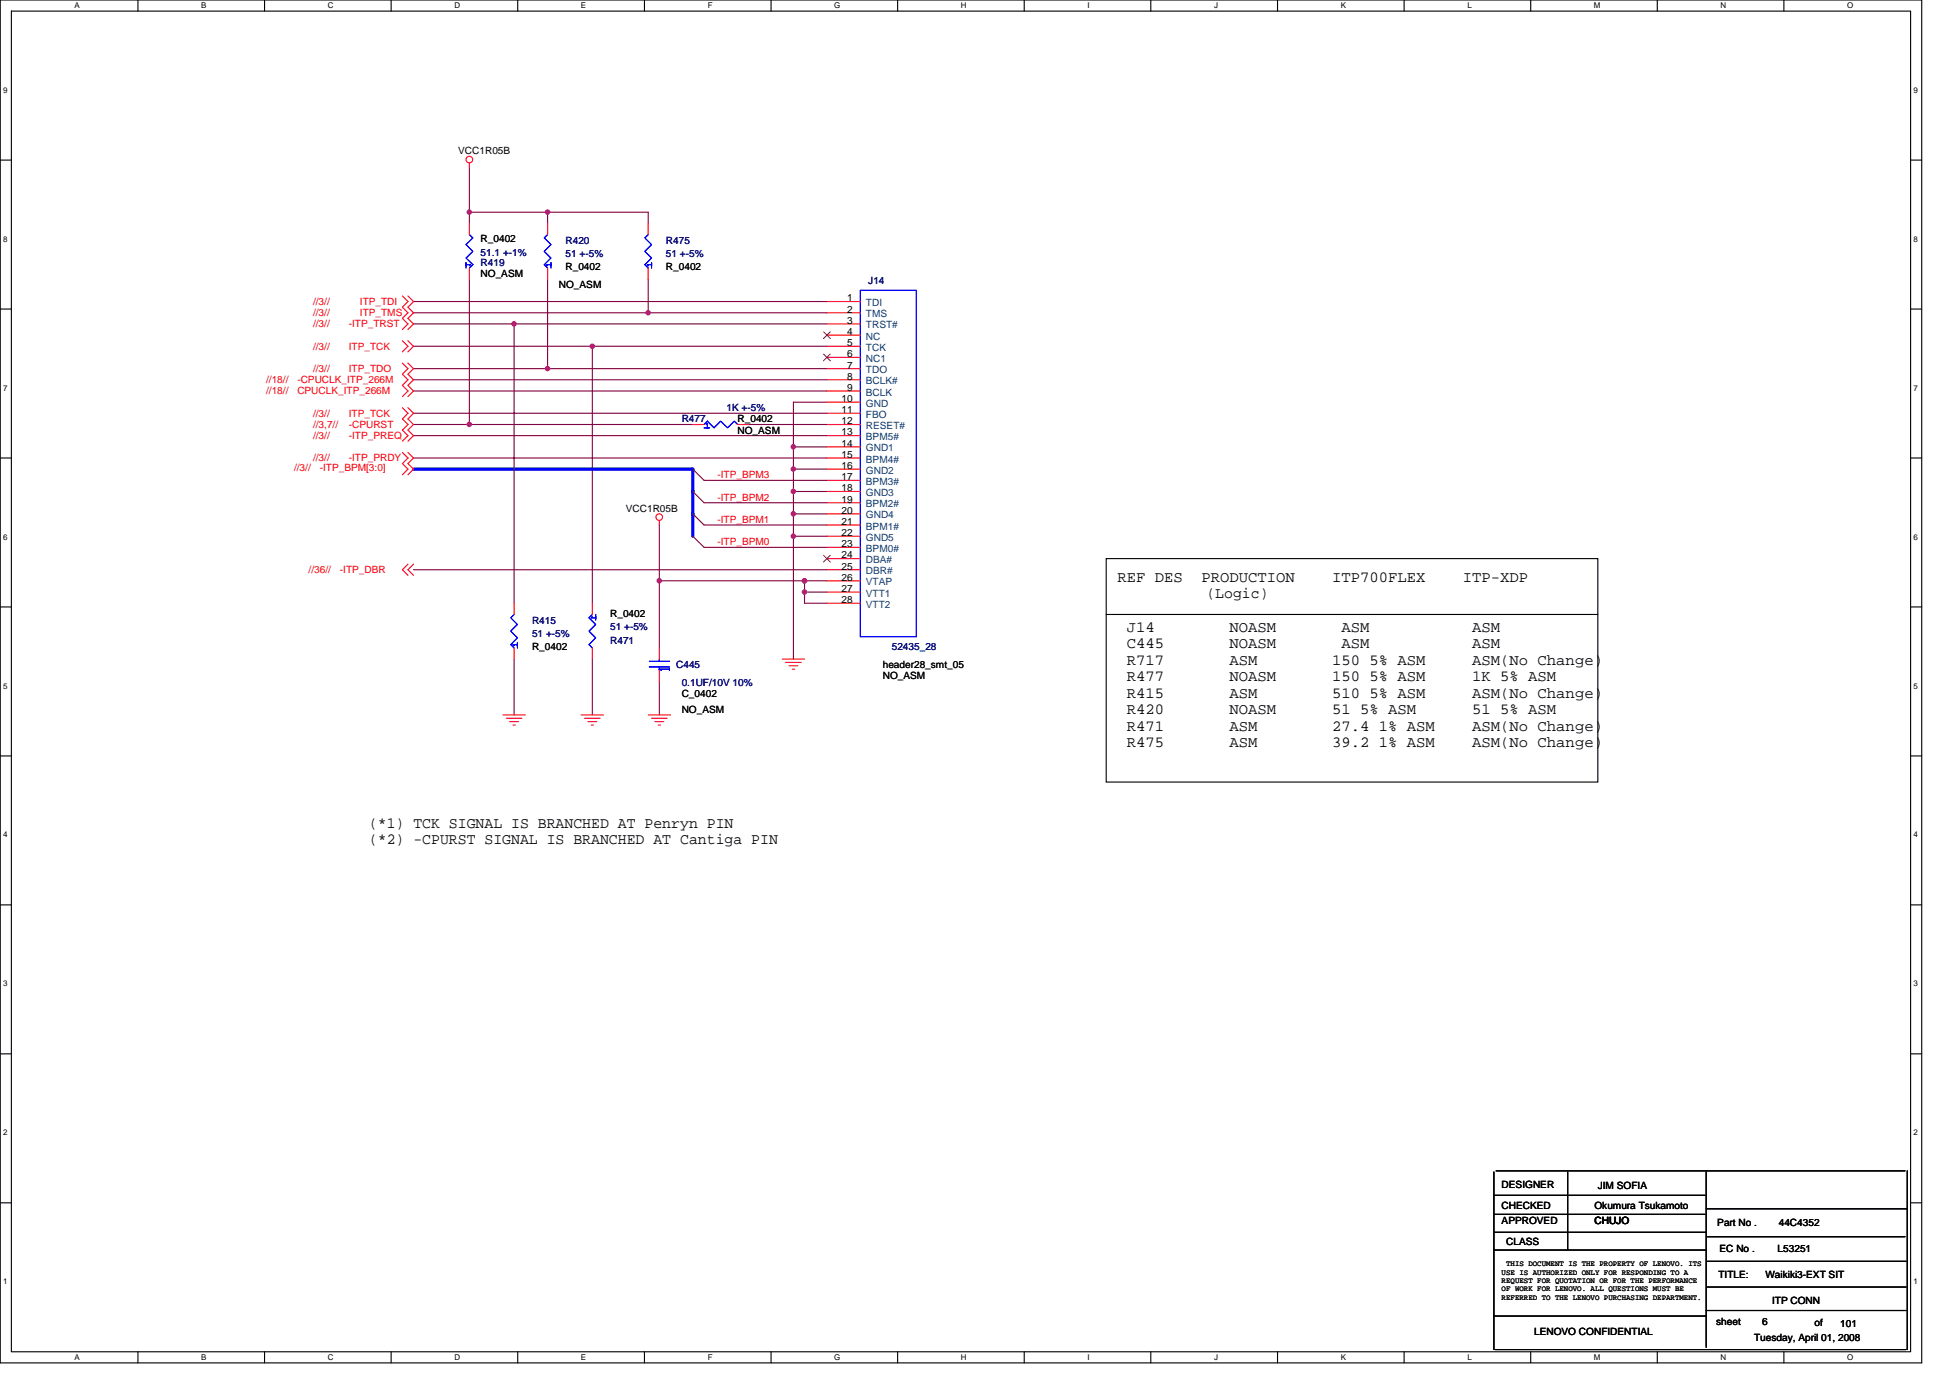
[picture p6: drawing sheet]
<svg xmlns="http://www.w3.org/2000/svg" width="297mm" height="210mm" viewBox="0 0 297 210" stroke-linecap="round" stroke-linejoin="round" font-family="sans-serif">
<path d="M0 0h292.7v207.6h-292.7zM1.7 1.7h289.3v204.2h-289.3z" fill="none" stroke="#000" stroke-width=".17"/>
<g fill="#fff">
<path d="M11.4 .2h.7v1.3h-.7z"/>
<path d="M11.4 206.1h.7v1.3h-.7z"/>
</g>
<path d="M21 0v1.7M21 205.9v1.7" fill="none" stroke="#000" stroke-width=".17"/>
<g fill="#fff">
<path d="M30.6 .2h.8v1.3h-.8z"/>
<path d="M30.6 206.1h.8v1.3h-.8z"/>
</g>
<path d="M40.3 0v1.7M40.3 205.9v1.7" fill="none" stroke="#000" stroke-width=".17"/>
<g fill="#fff">
<path d="M49.9 .2h.9v1.3h-.9z"/>
<path d="M49.9 206.1h.9v1.3h-.9z"/>
</g>
<path d="M59.6 0v1.7M59.6 205.9v1.7" fill="none" stroke="#000" stroke-width=".17"/>
<g fill="#fff">
<path d="M69.2 .2h.9v1.3h-.9z"/>
<path d="M69.2 206.1h.9v1.3h-.9z"/>
</g>
<path d="M78.9 0v1.7M78.9 205.9v1.7" fill="none" stroke="#000" stroke-width=".17"/>
<g fill="#fff">
<path d="M88.5 .2h.8v1.3h-.8z"/>
<path d="M88.5 206.1h.8v1.3h-.8z"/>
</g>
<path d="M98.2 0v1.7M98.2 205.9v1.7" fill="none" stroke="#000" stroke-width=".17"/>
<g fill="#fff">
<path d="M107.8 .2h.7v1.3h-.7z"/>
<path d="M107.8 206.1h.7v1.3h-.7z"/>
</g>
<path d="M117.5 0v1.7M117.5 205.9v1.7" fill="none" stroke="#000" stroke-width=".17"/>
<g fill="#fff">
<path d="M127.1 .2h.9v1.3h-.9z"/>
<path d="M127.1 206.1h.9v1.3h-.9z"/>
</g>
<path d="M136.7 0v1.7M136.7 205.9v1.7" fill="none" stroke="#000" stroke-width=".17"/>
<g fill="#fff">
<path d="M146.4 .2h.8v1.3h-.8z"/>
<path d="M146.4 206.1h.8v1.3h-.8z"/>
</g>
<path d="M156 0v1.7M156 205.9v1.7" fill="none" stroke="#000" stroke-width=".17"/>
<g fill="#fff">
<path d="M165.6 .2h.4v1.3h-.4z"/>
<path d="M165.6 206.1h.4v1.3h-.4z"/>
</g>
<path d="M175.3 0v1.7M175.3 205.9v1.7" fill="none" stroke="#000" stroke-width=".17"/>
<g fill="#fff">
<path d="M184.9 .2h.6v1.3h-.6z"/>
<path d="M184.9 206.1h.6v1.3h-.6z"/>
</g>
<path d="M194.6 0v1.7M194.6 205.9v1.7" fill="none" stroke="#000" stroke-width=".17"/>
<g fill="#fff">
<path d="M204.2 .2h.8v1.3h-.8z"/>
<path d="M204.2 206.1h.8v1.3h-.8z"/>
</g>
<path d="M213.9 0v1.7M213.9 205.9v1.7" fill="none" stroke="#000" stroke-width=".17"/>
<g fill="#fff">
<path d="M223.5 .2h.7v1.3h-.7z"/>
<path d="M223.5 206.1h.7v1.3h-.7z"/>
</g>
<path d="M233.2 0v1.7M233.2 205.9v1.7" fill="none" stroke="#000" stroke-width=".17"/>
<g fill="#fff">
<path d="M242.8 .2h1v1.3h-1z"/>
<path d="M242.8 206.1h1v1.3h-1z"/>
</g>
<path d="M252.5 0v1.7M252.5 205.9v1.7" fill="none" stroke="#000" stroke-width=".17"/>
<g fill="#fff">
<path d="M262.1 .2h.8v1.3h-.8z"/>
<path d="M262.1 206.1h.8v1.3h-.8z"/>
</g>
<path d="M271.7 0v1.7M271.7 205.9v1.7" fill="none" stroke="#000" stroke-width=".17"/>
<g fill="#fff">
<path d="M281.4 .2h.9v1.3h-.9z"/>
<path d="M281.4 206.1h.9v1.3h-.9z"/>
<path d="M.5 13h.6v1.4h-.6z"/>
<path d="M291.5 13h.6v1.4h-.6z"/>
<path d="M.5 35.7h.6v1.4h-.6z"/>
<path d="M291.5 35.7h.6v1.4h-.6z"/>
</g>
<path d="M0 24.4h1.7M291 24.4h1.7" fill="none" stroke="#000" stroke-width=".17"/>
<g fill="#fff">
<path d="M.5 58.4h.6v1.4h-.6z"/>
<path d="M291.5 58.4h.6v1.4h-.6z"/>
</g>
<path d="M0 47.1h1.7M291 47.1h1.7" fill="none" stroke="#000" stroke-width=".17"/>
<g fill="#fff">
<path d="M.5 81.1h.6v1.3h-.6z"/>
<path d="M291.5 81.1h.6v1.3h-.6z"/>
</g>
<path d="M0 69.8h1.7M291 69.8h1.7" fill="none" stroke="#000" stroke-width=".17"/>
<g fill="#fff">
<path d="M.5 103.8h.6v1.3h-.6z"/>
<path d="M291.5 103.8h.6v1.3h-.6z"/>
</g>
<path d="M0 92.5h1.7M291 92.5h1.7" fill="none" stroke="#000" stroke-width=".17"/>
<g fill="#fff">
<path d="M.5 126.5h.6v1.3h-.6z"/>
<path d="M291.5 126.5h.6v1.3h-.6z"/>
</g>
<path d="M0 115.1h1.7M291 115.1h1.7" fill="none" stroke="#000" stroke-width=".17"/>
<g fill="#fff">
<path d="M.5 149.2h.6v1.3h-.6z"/>
<path d="M291.5 149.2h.6v1.3h-.6z"/>
</g>
<path d="M0 137.8h1.7M291 137.8h1.7" fill="none" stroke="#000" stroke-width=".17"/>
<g fill="#fff">
<path d="M.5 171.9h.6v1.3h-.6z"/>
<path d="M291.5 171.9h.6v1.3h-.6z"/>
</g>
<path d="M0 160.5h1.7M291 160.5h1.7" fill="none" stroke="#000" stroke-width=".17"/>
<g fill="#fff">
<path d="M.5 194.6h.6v1.3h-.6z"/>
<path d="M291.5 194.6h.6v1.3h-.6z"/>
</g>
<g fill="none" stroke="#000" stroke-width=".17">
<path d="M168.5 93.6h74.9M168.5 85.1h74.9v34h-74.9zM227.6 178.5v27.1M227.9 178.4h62.3M238.8 178.5v11.9M259.9 178.5v26.7M290.5 178.4v27.2M0 183.2h1.7M227.6 182.1h32.1M227.6 185h32.1M227.6 187.7h32.3M227.6 190.4h32.3"/>
<path d="M259.9 199.6h30.5M259.9 184.1h30.6M260.1 192.1h30.3M260.1 188.4h30.1M260.1 196h30.3M291 183.2h1.7M227.6 200.5h32.3M227.7 205.6h62.7"/>
</g>
<g fill="none" stroke="#800040" stroke-width=".17">
<path d="M71.5 25.5v8.5M71.5 32.3h27.2v1.7M83.4 32.3v1.7M63 47.6h63M63 52.7h63M63 45.9h63M63 49.3h63M63 59.6h63M63 57.8h63M63 56.2h63M71.5 42.5v22.2M78.3 49.3v42.6"/>
<path d="M83.4 42.5v13.7M90.2 52.7v39.2M98.7 42.5v5.1M63 64.7h42.5M63 66.4h63M63 62.9h63M63 69.8h63M100.4 80v18.7M105.5 71.5l1.7 1.7h18.8M105.5 78.3l1.7 1.7h18.8M105.5 74.9l1.7 1.7h18.8M114 64.7h12"/>
<path d="M120.9 78.3h5.1M120.9 71.5h5.1M120.9 74.9h5.1M120.9 68.1h5.1M126 61.3h-5.1v39.1M63 86.8h63M100.4 88.5h25.6M105.5 81.7l1.7 1.7h18.8M120.9 81.7h5.1M122.6 90.2h3.4M122.6 88.5v3.4h3.4M78.3 100.4v8.5"/>
<path d="M90.2 100.4v8.5M100.4 103.8v5.1"/>
</g>
<g fill="#f0f" stroke="#f0f" stroke-width=".17">
<circle cx="120.8" cy="74.9" r=".33"/>
<circle cx="120.8" cy="81.7" r=".33"/>
<circle cx="98.7" cy="47.6" r=".33"/>
<circle cx="90.2" cy="52.7" r=".33"/>
<circle cx="71.5" cy="64.7" r=".33"/>
<circle cx="122.5" cy="90.2" r=".33"/>
<circle cx="83.4" cy="32.3" r=".33"/>
<circle cx="71.5" cy="32.3" r=".33"/>
<circle cx="122.5" cy="88.5" r=".33"/>
<circle cx="100.4" cy="88.5" r=".33"/>
<circle cx="78.3" cy="49.3" r=".33"/>
<circle cx="120.8" cy="68.1" r=".33"/>
<circle cx="120.8" cy="71.4" r=".33"/>
<circle cx="83.4" cy="56.1" r=".33"/>
<circle cx="120.8" cy="78.3" r=".33"/>
</g>
<path d="M63 71.5h42.5v10.2" fill="none" stroke="#00f" stroke-width=".51"/>
<g fill="none" stroke="#f00" stroke-width=".17">
<path d="M71.5 24.8v.7M71.5 34v1.7M83.4 34v1.7M98.7 34v1.7M61.3 45.1l.8 .8-.8 .9 .8 .8-.8 .9 .8 .8-.8 .9M61.3 51.9l.8 .8-.8 .9M61.3 55.3l.8 .9-.8 .8 .8 .8-.8 .9 .8 .9-.8 .8M62.1 45.1l.9 .8-.9 .9 .9 .8-.9 .9 .9 .8-.9 .9M62.1 51.9l.9 .8-.9 .9M62.1 55.3l.9 .9-.9 .8 .9 .8-.9 .9 .9 .9-.9 .8M71.5 40.8v1.7M83.4 40.8v1.7"/>
<path d="M98.7 40.8v1.7M126 45.9h5.1M126 47.6h5.1M126 49.3h5.1M126 51.1h5.1M126 52.7h5.1M126 54.4h5.1M126 56.2h5.1M126 57.8h5.1M126 59.6h5.1M61.3 62.1l.8 .8-.8 .9 .8 .9-.8 .8 .8 .9-.8 .8M61.3 68.9l.8 .9-.8 .8 .8 .9-.8 .8"/>
<path d="M62.1 62.1l.9 .8-.9 .9 .9 .9-.9 .8 .9 .9-.9 .8M62.1 68.9l.9 .9-.9 .8 .9 .9-.9 .8M100.4 79.3v.7M105.5 64.7h1.7M112.3 64.7h1.7M126 64.7h5.1M126 61.3h5.1M126 62.9h5.1M126 66.4h5.1M126 68.1h5.1M126 69.8h5.1M126 71.5h5.1"/>
<path d="M126 73.2h5.1M126 74.9h5.1M126 76.6h5.1M126 78.3h5.1M126 80h5.1M62.1 85.9l-.8 .9 .8 .8M63 85.9l-.9 .9 .9 .8M78.3 91.9v1.7M78.3 98.7v1.7M90.2 91.9v1.7M90.2 98.7v1.7M100.4 98.7v1.7"/>
<path d="M126 81.7h5.1M126 83.4h5.1M126 85.1h5.1M126 86.8h5.1M126 88.5h5.1M126 90.2h5.1M126 91.9h5.1M76.6 108.9h3.4M77.1 109.4h2.4M77.6 109.9h1.4M78.1 110.4h.4M88.5 108.9h3.4"/>
<path d="M89 109.4h2.4M89.6 109.9h1.3M90.1 110.4h.3M98.7 108.9h3.4M99.2 109.4h2.4M99.8 109.9h1.3M100.3 110.4h.3M100.4 102.1v1.7M119.2 100.4h3.4M119.7 100.9h2.3M120.2 101.4h1.3M120.7 101.9h.3"/>
<circle cx="71.5" cy="24.3" r=".51"/>
<circle cx="100.4" cy="78.8" r=".5"/>
</g>
<g fill="none" stroke="#00f" stroke-width=".17">
<path d="M71 40v.8M71.5 35.7l.5 .5-1 1.1 1 1-1 1 1 1-.5 .5M83.4 35.7l-.5 .5 1 1.1-1 1 1 1-1 1 .5 .5M83.9 40v.8M98.7 35.7l-.5 .5 1 1.1-1 1 1 1-1 1 .5 .5M99.2 40v.8M71 40.3h.7l-.2 .2M83.9 40.3h-.7l.2 .2M99.2 40.3h-.6l.1 .2M131.1 44.2h8.5v52.8h-8.5zM107.2 64.7l.6-.5 1 1 1-1 1 1 1-1 .5 .5M107.2 65.2h.9"/>
<path d="M107.6 64.7l.2-.2v.7M78.3 93.6l-.5 .5 1 1-1 1 1 1.1-1 1 .5 .5M78.8 98.2h-.7l.2 .2M78.8 97.9v.8M90.2 93.6l-.5 .5 1 1-1 1 1 1.1-1 1 .5 .5M90.2 93.9l-.1 .2h.6M90.7 93.6v.8M98.9 100.7h3.1M98.9 101.6h3.1M100.4 100.4v.3M100.4 101.6v.5M102 101.9h-1.6l.4 .2"/>
<path d="M102 101.8v.3"/>
</g>
<path d="M125.5 50.5l1 1.1M125.5 53.9l1 1.1M126.5 50.5l-1.1 1.1M126.5 53.9l-1.1 1.1M125.5 84.6l1 1M126.5 84.6l-1.1 1" fill="none" stroke="#804000" stroke-width=".15"/>
<g font-size="2.4">
<text x="170.2" y="88.6">REF DES</text>
<text x="183" y="88.6">PRODUCTION</text>
<text x="202.9" y="88.6">ITP700FLEX</text>
<text x="222.8" y="88.6">ITP-XDP</text>
<text x="183.8" y="91.2">(Logic)</text>
<text x="171.6" y="96.2">J14</text>
<text x="171.6" y="98.7">C445</text>
<text x="171.6" y="101.2">R717</text>
<text x="187.3" y="96.2">NOASM</text>
<text x="187.3" y="98.7">NOASM</text>
<text x="187.3" y="101.2">ASM</text>
<text x="202.9" y="101.2">150 5% ASM</text>
<text x="204.4" y="96.2">ASM</text>
<text x="204.4" y="98.7">ASM</text>
<text x="224.3" y="96.2">ASM</text>
<text x="224.3" y="98.7">ASM</text>
<text x="224.3" y="101.2">ASM(No Change)</text>
<text x="171.6" y="103.8">R477</text>
<text x="171.6" y="106.3">R415</text>
<text x="187.3" y="103.8">NOASM</text>
<text x="187.3" y="106.3">ASM</text>
<text x="202.9" y="103.8">150 5% ASM</text>
<text x="202.9" y="106.3">510 5% ASM</text>
<text x="224.3" y="103.8">1K 5% ASM</text>
<text x="224.3" y="106.3">ASM(No Change)</text>
<text x="171.6" y="108.8">R420</text>
<text x="171.6" y="111.3">R471</text>
<text x="171.6" y="113.8">R475</text>
<text x="187.3" y="108.8">NOASM</text>
<text x="187.3" y="111.3">ASM</text>
<text x="187.3" y="113.8">ASM</text>
<text x="202.9" y="108.8">51 5% ASM</text>
<text x="202.9" y="111.3">27.4 1% ASM</text>
<text x="202.9" y="113.8">39.2 1% ASM</text>
<text x="224.3" y="108.8">51 5% ASM</text>
<text x="224.3" y="111.3">ASM(No Change)</text>
<text x="224.3" y="113.8">ASM(No Change)</text>
<text x="56.2" y="126.1">(*1) TCK SIGNAL IS BRANCHED AT Penryn PIN</text>
<text x="56.2" y="128.6">(*2) -CPURST SIGNAL IS BRANCHED AT Cantiga PIN</text>
</g>
<g font-size="1.5">
<text x="69.8" y="23.5">VCC1R05B</text>
<text x="73.2" y="36.9">R_0402</text>
<text x="86.1" y="41.2">R_0402</text>
<text x="101.4" y="41.2">R_0402</text>
<text x="73.2" y="42.2">NO_ASM</text>
<text x="85.1" y="43.9">NO_ASM</text>
<text x="129" y="45.9">1</text>
<text x="129" y="47.6">2</text>
<text x="129" y="49.3">3</text>
<text x="129" y="51">4</text>
<text x="129" y="52.7">5</text>
<text x="129" y="54.4">6</text>
<text x="129" y="56.1">7</text>
<text x="129" y="57.8">8</text>
<text x="129" y="59.5">9</text>
<text x="112.3" y="64.3">R_0402</text>
<text x="128.2" y="61.2">10</text>
<text x="128.2" y="62.9">11</text>
<text x="128.2" y="64.6">12</text>
<text x="112.3" y="66">NO_ASM</text>
<text x="128.2" y="66.3">13</text>
<text x="128.2" y="68.1">14</text>
<text x="128.2" y="69.7">15</text>
<text x="128.2" y="71.4">16</text>
<text x="95.3" y="78">VCC1R05B</text>
<text x="128.2" y="73.2">17</text>
<text x="128.2" y="74.8">18</text>
<text x="128.2" y="76.6">19</text>
<text x="128.2" y="78.3">20</text>
<text x="128.2" y="79.9">21</text>
<text x="128.2" y="81.7">22</text>
<text x="128.2" y="83.4">23</text>
<text x="128.2" y="85.1">24</text>
<text x="128.2" y="86.8">25</text>
<text x="128.2" y="88.5">26</text>
<text x="92.9" y="93.9">R_0402</text>
<text x="128.2" y="90.2">27</text>
<text x="128.2" y="91.9">28</text>
<text x="81" y="99.1">R_0402</text>
<text x="134.5" y="101.8">header28_smt_05</text>
<text x="103.8" y="106.2">C_0402</text>
<text x="134.5" y="103.5">NO_ASM</text>
<text x="103.8" y="108.6">NO_ASM</text>
<text x="228.7" y="180.9">DESIGNER</text>
<text x="228.7" y="184.1">CHECKED</text>
<text x="242.9" y="184.1">Okumura Tsukamoto</text>
<text x="243.4" y="181.1">JIM SOFIA</text>
<text x="228.7" y="186.5">APPROVED</text>
<text x="229.4" y="189.6">CLASS</text>
<text x="242.9" y="186.5">CHUJO</text>
<text x="261.6" y="186.7">Part No .</text>
<text x="261.9" y="190.8">EC No .</text>
<text x="270.8" y="190.8">L53251</text>
<text x="271" y="186.7">44C4352</text>
<text x="261.8" y="194.7">TITLE:</text>
<text x="268.9" y="194.7">Waikiki3-EXT SIT</text>
<text x="233.7" y="203.4">LENOVO CONFIDENTIAL</text>
<text x="261.4" y="201.8">sheet</text>
<text x="268.4" y="201.8">6</text>
<text x="269.9" y="198.6">ITP CONN</text>
<text x="276.4" y="202">of</text>
<text x="280.3" y="202.2">101</text>
<text x="267.2" y="204.2">Tuesday, April 01, 2008</text>
</g>
<g font-size="1.5" fill="#000080">
<text x="73.2" y="40.5">R419</text>
<text x="73.2" y="39">51.1 +-1%</text>
<text x="86.1" y="37.1">R420</text>
<text x="86.1" y="39.1">51 +-5%</text>
<text x="101.4" y="37.1">R475</text>
<text x="101.4" y="39.1">51 +-5%</text>
<text x="132.3" y="43.2">J14</text>
<text x="103.8" y="64.3">R477</text>
<text x="110.7" y="62.6">1K +-5%</text>
<text x="81" y="95">R415</text>
<text x="92.9" y="96">51 +-5%</text>
<text x="81" y="97">51 +-5%</text>
<text x="92.9" y="98">R471</text>
<text x="103" y="101.8">C445</text>
<text x="135.8" y="99.1">52435_28</text>
<text x="103.8" y="104.5">0.1UF/10V 10%</text>
</g>
<g font-size="1.5" fill="#f00">
<text x="47.7" y="46.5">//3//</text>
<text x="54.8" y="46.5">ITP_TDI</text>
<text x="47.7" y="48.2">//3//</text>
<text x="47.7" y="49.9">//3//</text>
<text x="47.7" y="53.3">//3//</text>
<text x="53.1" y="49.9">-ITP_TRST</text>
<text x="53.1" y="53.3">ITP_TCK</text>
<text x="54.8" y="48.2">ITP_TMS</text>
<text x="40.5" y="58.4">//18//</text>
<text x="45.3" y="58.4">-CPUCLK_ITP_266M</text>
<text x="47.7" y="56.7">//3//</text>
<text x="53.1" y="56.7">ITP_TDO</text>
<text x="40.5" y="60.1">//18//</text>
<text x="45.3" y="60.1">CPUCLK_ITP_266M</text>
<text x="47.7" y="63.5">//3//</text>
<text x="47.7" y="65.2">//3,7//</text>
<text x="53.1" y="63.5">ITP_TCK</text>
<text x="53.1" y="65.2">-CPURST</text>
<text x="44.8" y="71.8">//3//</text>
<text x="47.7" y="66.9">//3//</text>
<text x="47.7" y="70.3">//3//</text>
<text x="48.7" y="71.8">-ITP_BPM[3:0]</text>
<text x="53.1" y="66.9">-ITP_PREQ</text>
<text x="53.1" y="70.3">-ITP_PRDY</text>
<text x="109.3" y="72.8">-ITP_BPM3</text>
<text x="109.3" y="76.2">-ITP_BPM2</text>
<text x="109.3" y="83">-ITP_BPM0</text>
<text x="109.3" y="79.6">-ITP_BPM1</text>
<text x="47" y="87.3">//36//</text>
<text x="51.8" y="87.3">-ITP_DBR</text>
</g>
<g font-size="1.5" fill="#004080">
<text x="131.9" y="46.6">TDI</text>
<text x="131.9" y="48.3">TMS</text>
<text x="131.9" y="50">TRST#</text>
<text x="131.9" y="51.8">NC</text>
<text x="131.9" y="53.4">TCK</text>
<text x="131.9" y="55.1">NC1</text>
<text x="131.9" y="56.9">TDO</text>
<text x="131.9" y="58.5">BCLK#</text>
<text x="131.9" y="60.3">BCLK</text>
<text x="131.9" y="62">GND</text>
<text x="131.9" y="63.6">FBO</text>
<text x="131.9" y="65.4">RESET#</text>
<text x="131.9" y="67.1">BPM5#</text>
<text x="131.9" y="68.8">GND1</text>
<text x="131.9" y="70.5">BPM4#</text>
<text x="131.9" y="72.2">GND2</text>
<text x="131.9" y="73.9">BPM3#</text>
<text x="131.9" y="75.6">GND3</text>
<text x="131.9" y="77.3">BPM2#</text>
<text x="131.9" y="79">GND4</text>
<text x="131.9" y="80.7">BPM1#</text>
<text x="131.9" y="82.4">GND5</text>
<text x="131.9" y="84.1">BPM0#</text>
<text x="131.9" y="85.8">DBA#</text>
<text x="131.9" y="87.5">DBR#</text>
<text x="131.9" y="89.2">VTAP</text>
<text x="131.9" y="90.9">VTT1</text>
<text x="131.9" y="92.6">VTT2</text>
</g>
<g font-size="1.2">
<text x="11.4" y="1.2">A</text>
<text x="30.6" y="1.2">B</text>
<text x="49.9" y="1.2">C</text>
<text x="69.2" y="1.2">D</text>
<text x="88.5" y="1.2">E</text>
<text x="107.8" y="1.2">F</text>
<text x="127.1" y="1.2">G</text>
<text x="146.4" y="1.2">H</text>
<text x="165.6" y="1.2">I</text>
<text x="184.9" y="1.2">J</text>
<text x="204.2" y="1.2">K</text>
<text x="223.5" y="1.2">L</text>
<text x="242.8" y="1.2">M</text>
<text x="262.1" y="1.2">N</text>
<text x="281.4" y="1.2">O</text>
<text x=".5" y="14.1">9</text>
<text x="291.5" y="14.1">9</text>
<text x=".5" y="36.8">8</text>
<text x="291.5" y="36.8">8</text>
<text x=".5" y="59.5">7</text>
<text x="291.5" y="59.5">7</text>
<text x=".5" y="82.2">6</text>
<text x="291.5" y="82.2">6</text>
<text x=".5" y="104.9">5</text>
<text x="291.5" y="104.9">5</text>
<text x=".5" y="127.6">4</text>
<text x="291.5" y="127.6">4</text>
<text x=".5" y="150.3">3</text>
<text x="291.5" y="150.3">3</text>
<text x=".5" y="173">2</text>
<text x="291.5" y="173">2</text>
<text x=".5" y="195.6">1</text>
<text x="228.7" y="194.2">USE IS AUTHORIZED ONLY FOR RESPONDING TO A</text>
<text x="228.7" y="195.5">REQUEST FOR QUOTATION OR FOR THE PERFORMANCE</text>
<text x="228.7" y="196.7">OF WORK FOR LENOVO. ALL QUESTIONS MUST BE</text>
<text x="228.7" y="198">REFERRED TO THE LENOVO PURCHASING DEPARTMENT.</text>
<text x="229.4" y="192.9">THIS DOCUMENT IS THE PROPERTY OF LENOVO. ITS</text>
<text x="291.5" y="195.6">1</text>
<text x="11.4" y="207.2">A</text>
<text x="30.6" y="207.2">B</text>
<text x="49.9" y="207.2">C</text>
<text x="69.2" y="207.2">D</text>
<text x="88.5" y="207.2">E</text>
<text x="107.8" y="207.2">F</text>
<text x="127.1" y="207.2">G</text>
<text x="146.4" y="207.2">H</text>
<text x="165.6" y="207.2">I</text>
<text x="184.9" y="207.2">J</text>
<text x="204.2" y="207.2">K</text>
<text x="223.5" y="207.2">L</text>
<text x="242.8" y="207.2">M</text>
<text x="262.1" y="207.2">N</text>
<text x="281.4" y="207.2">O</text>
</g>
</svg>
